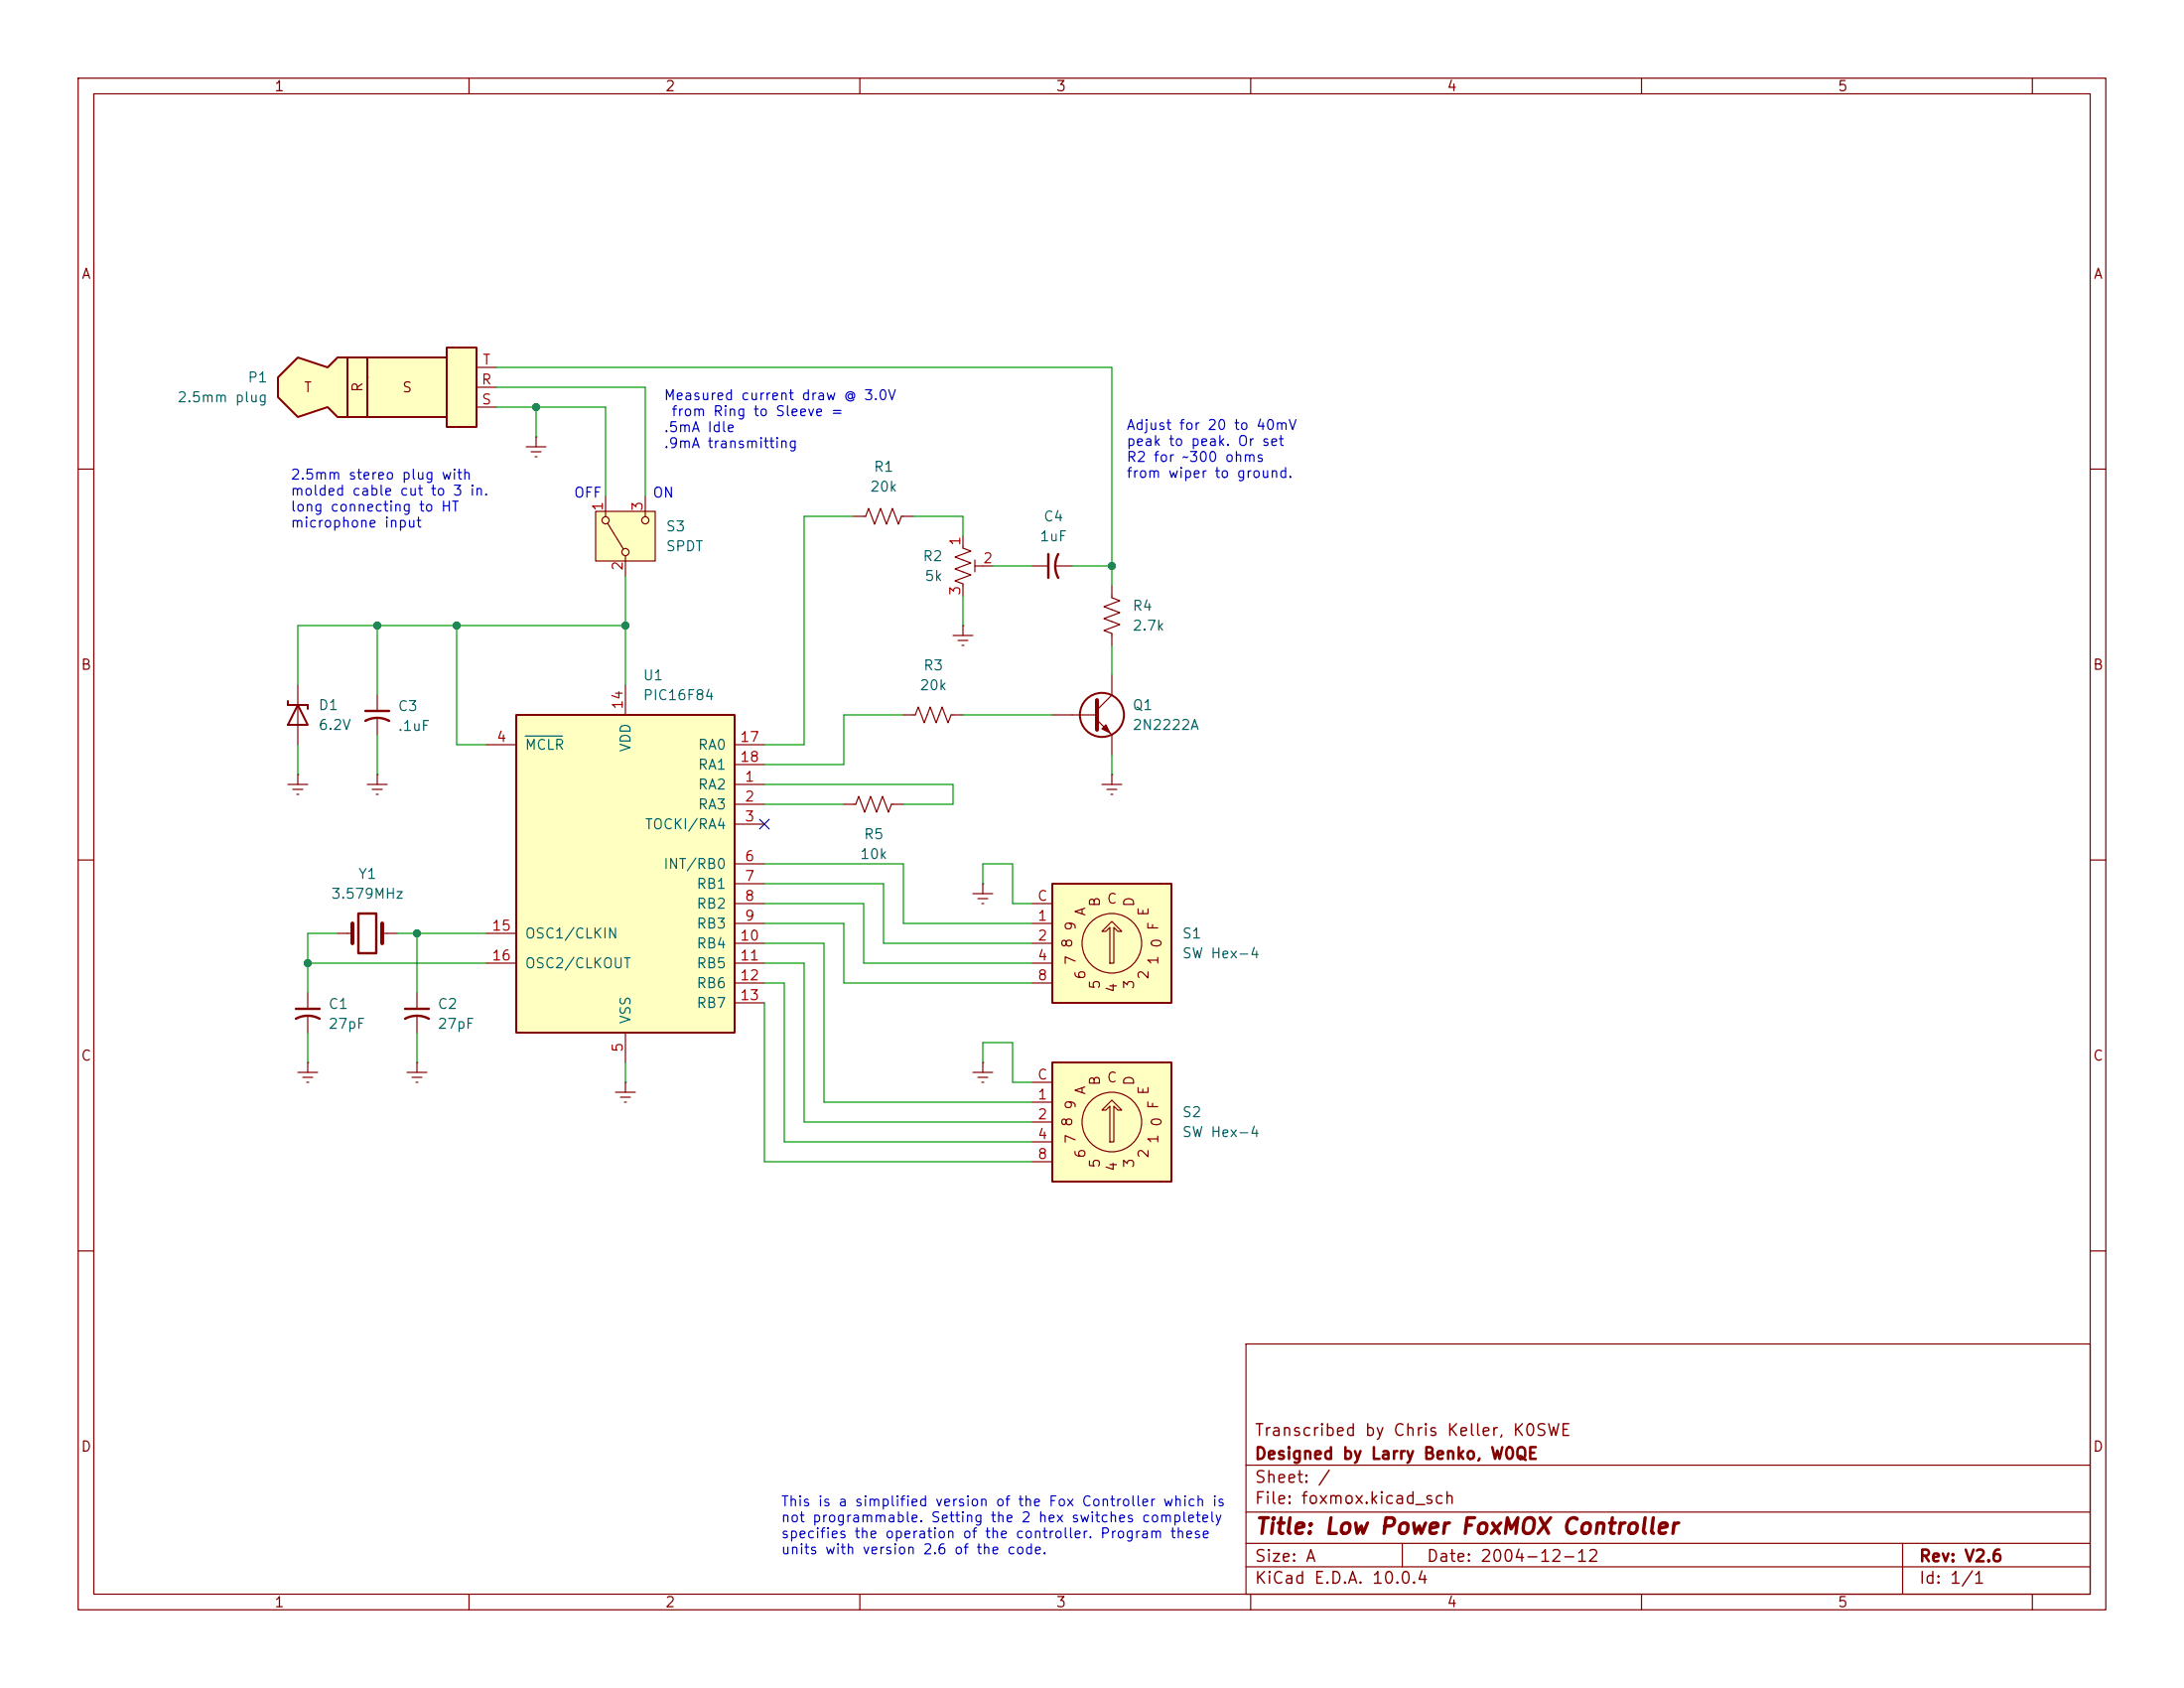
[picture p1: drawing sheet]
<svg xmlns="http://www.w3.org/2000/svg" width="279mm" height="216mm" viewBox="0 0 279 216" stroke-linecap="round" stroke-linejoin="round" font-family="sans-serif">
<g fill="none" stroke="#840000" stroke-width=".15">
<path d="M10 10h259.4v195.9h-259.4zM12 12h255.4v191.9h-255.4zM60 10v2M110 10v2M160 10v2M210 10v2M260 10v2M67.3 57.2h2.5M67.9 57.8h1.3M68.5 58.4h.2M68.6 55.9h.1M68.6 55.9v1.3"/>
<path d="M10 60h2M142.2 74.9v1.6l1.1 .3-2.1 .8 2.1 .8-2.1 .7 2.1 .8-2.1 .7 1 .4v1.6M267.4 60h2M38.1 99.1h.1M38.1 87.6v7.7M38.1 99.1v1.2M48.3 99.1h.1M48.3 88.9v2M48.3 91.9v2.1M48.3 99.1v1.2M115.6 91.4h1.5l.4-1 .7 2.1 .8-2.1 .8 2.1 .7-2.1 .8 2.1 .4-1.1h1.5M121.9 81.3h2.6"/>
<path d="M122.6 81.9h1.2M123.1 82.6h.2M123.2 80h.1M123.2 80v1.3M134.6 91.4h5.7M140.3 92.1l1.9 1.9v2.5M142.2 99.1h.1M142.2 86.4v2.5l-1.9 1.9M142.2 99.1v1.2M10 110h2M36.8 100.3h2.6M37.5 101h1.2"/>
<path d="M38 101.6h.2M43.2 119.4h1.9M47 100.3h2.5M47.6 101h1.3M48.1 101.6h.3M48.9 119.4h1.9M107.9 102.9h1.6l.4-1 .7 2 .8-2 .7 2 .8-2 .8 2 .3-1h1.6M124.5 114.3h2.5M125.1 114.9h1.3M125.6 115.6h.3M125.7 113h.1M125.7 113v1.3"/>
<path d="M141 100.3h2.5M141.6 101h1.3M142.1 101.6h.3M267.4 110h2M124.5 137.2h2.5M125.1 137.8h1.3M125.6 138.4h.3M125.7 135.9h.1M125.7 135.9v1.3M10 160h2M159.4 171.9h108v32h-108zM267.4 160h2"/>
<path d="M159.4 197.4h108M159.4 193.4h108M159.4 187.4h108M179.4 197.4v3M243.4 197.4v6.5M60 203.9v2M110 203.9v2M159.4 200.4h108M160 203.9v2M210 203.9v2M260 203.9v2"/>
</g>
<path d="M140.3 89.5v3.8M45.1 118.1v2.6M48.9 118.1v2.6" fill="none" stroke="#840000" stroke-width=".51"/>
<path d="M46.7 92.2a3.2 3.2 0 0 1 3.1 0M46.7 90.9h3.1M45.8 116.8h2.3v5.1h-2.3z" fill="none" stroke="#840000" stroke-width=".3"/>
<g fill="none" stroke="#840000" stroke-width=".25">
<path d="M36.8 89.7v.5h2.6M36.8 90.2h2.6v.5M38.1 90.2l1.3 2.5h-2.6z"/>
<circle cx="141" cy="91.4" r="2.82"/>
</g>
<path d="M141 93.2l.5-.5 .5 1z" fill="#840000" stroke="#840000" stroke-width=".15"/>
<g fill="#ffffc2">
<path d="M44.4 45.7h12.7v7.6h-12.7z"/>
<path d="M35.6 48.3l2.5-2.6 3.8 1.3 1.3-1.3h1.2v7.6h-1.2l-1.3-1.2-3.8 1.2-2.5-2.5z"/>
<path d="M57.1 44.5h3.9v10.1h-3.9z"/>
</g>
<path d="M35.6 48.3l2.5-2.6 3.8 1.3 1.3-1.3h1.2v7.6h-1.2l-1.3-1.2-3.8 1.2-2.5-2.5zM44.4 45.7h2.6v7.6h-2.6zM44.4 45.7h12.7v7.6h-12.7zM57.1 44.5h3.9v10.1h-3.9z" fill="none" stroke="#840000" stroke-width=".25"/>
<path d="M47 48.3h.1M61 49.5h2.5M61 52.1h2.5M61 47h2.5" fill="none" stroke="#840000" stroke-width=".15"/>
<path d="M76.2 65.4h7.6v6.4h-7.6z" fill="#ffffc2"/>
<g fill="none" stroke="#840000" stroke-width=".15">
<path d="M76.2 65.4h7.6v6.4h-7.6zM77.5 63.5v2.5M77.7 66.9l2.1 3.3M80 71.1v2.6M82.5 63.5v2.5"/>
<circle cx="77.5" cy="66.5" r=".46"/>
<circle cx="80" cy="70.6" r=".46"/>
<circle cx="82.5" cy="66.5" r=".46"/>
</g>
<path d="M134.6 113h15.3v15.3h-15.3z" fill="#ffffc2"/>
<g fill="none" stroke="#840000" stroke-width=".15">
<path d="M132.1 118.1h2.5M132.1 115.6h2.5M142.2 117.9l1.3 1.2h-.5l-.5-.5v4.6h-.5v-4.6l-.5 .5h-.5zM132.1 120.7h2.5M132.1 123.2h2.5M132.1 125.7h2.5"/>
<circle cx="142.2" cy="120.6" r="3.8"/>
</g>
<path d="M134.6 113h15.3v15.3h-15.3z" fill="none" stroke="#840000" stroke-width=".25"/>
<path d="M134.6 135.9h15.3v15.2h-15.3z" fill="#ffffc2"/>
<g fill="none" stroke="#840000" stroke-width=".15">
<path d="M53.3 127v2M53.3 130v2.1M132.1 138.4h2.5M132.1 141h2.5M132.1 143.5h2.5M132.1 146.1h2.5M132.1 148.6h2.5M141 142l1.2-1.3 1.3 1.3h-.5l-.5-.5v4.6h-.5v-4.6l-.5 .5z"/>
<circle cx="142.2" cy="143.5" r="3.8"/>
</g>
<path d="M134.6 135.9h15.3v15.2h-15.3z" fill="none" stroke="#840000" stroke-width=".25"/>
<path d="M51.8 130.3a3.2 3.2 0 0 1 3.1 0M51.8 129h3.1" fill="none" stroke="#840000" stroke-width=".3"/>
<path d="M66 91.4h28v40.7h-28z" fill="#ffffc2"/>
<path d="M66 91.4h28v40.7h-28z" fill="none" stroke="#840000" stroke-width=".25"/>
<g fill="none" stroke="#840000" stroke-width=".15">
<path d="M109.2 66h1.5l.4-1 .8 2.1 .7-2.1 .8 2.1 .8-2.1 .7 2.1 .4-1.1h1.5M123.2 68.6v1.5l1 .4-2 .7 2 .8-2 .8 2 .7-2 .8 1 .4v1.5M124.7 72.4h2.3M124.7 71.6v1.6M132.1 72.4h2M135.1 72.4h2.1M62.2 95.3h3.8M80 87.6v3.8M94 95.3h3.8M94 97.8h3.8M62.2 119.4h3.8M94 100.3h3.8"/>
<path d="M94 102.9h3.8M94 105.4h3.8M94 110.5h3.8M94 113h3.8M94 115.6h3.8M94 118.1h3.8M38.1 137.2h2.5M38.7 137.8h1.3M39.2 138.4h.3M39.4 135.9h.1M39.4 127v2M39.4 130v2.1"/>
<path d="M39.4 135.9v1.3M52.1 137.2h2.5M52.7 137.8h1.3M53.2 138.4h.3M53.3 135.9h.1M53.3 135.9v1.3M62.2 123.2h3.8M78.7 139.7h2.6M80 138.4h.1M80 132.1v3.8M80 138.4v1.3M94 120.7h3.8"/>
<path d="M94 123.2h3.8M94 125.7h3.8M94 128.3h3.8M79.4 140.3h1.2M79.9 141h.2"/>
</g>
<path d="M67.2 94.1h4.7" fill="none" stroke="#006464" stroke-width=".15"/>
<path d="M134.1 70.9v3M135.4 70.9a3.2 3.2 0 0 0 0 3M37.8 130.3a3.2 3.2 0 0 1 3.1 0M37.8 129h3.1" fill="none" stroke="#840000" stroke-width=".3"/>
<g fill="none" stroke="#009600" stroke-width=".15">
<path d="M63.5 52.1h14v11.4M63.5 49.5h19v14M63.5 47h78.7v27.9M68.6 52.1v3.8M80 73.7v13.9M109.2 66h-6.3v29.3h-5.1M116.8 66h6.4v2.6M123.2 76.2v3.8M127 72.4h5.1M137.2 72.4h5M38.1 95.3v3.8M48.3 80v8.9"/>
<path d="M48.3 94v5.1M58.4 80v15.3h3.8M80 80h-41.9v7.6M115.6 91.4h-7.7v6.4h-10.1M123.2 91.4h11.4M142.2 82.6v3.8M142.2 96.5v2.6M43.2 119.4h-3.8v7.6M50.8 119.4h11.4M53.3 119.4v7.6M97.8 113h15.2v7.7h19.1M97.8 115.6h12.7v7.6h21.6"/>
<path d="M97.8 118.1h10.1v7.6h24.2M97.8 110.5h17.8v7.6h16.5M97.8 100.3h24.1v2.6h-6.3M97.8 102.9h10.1M125.7 113v-2.5h3.8v5.1h2.6M39.4 132.1v3.8M39.4 123.2h22.8M53.3 132.1v3.8M80 135.9v2.5M97.8 120.7h7.6v20.3h26.7M97.8 123.2h5.1v20.3h29.2M97.8 125.7h2.5v20.4h31.8"/>
<path d="M97.8 128.3v20.3h34.3M125.7 135.9v-2.5h3.8v5h2.6"/>
</g>
<path d="M97.2 104.8l1.2 1.2M98.4 104.8l-1.2 1.2" fill="none" stroke="#000084" stroke-width=".15"/>
<g fill="#009600" stroke="#009600" stroke-width=".13">
<circle cx="142.2" cy="72.4" r=".46"/>
<circle cx="68.6" cy="52.1" r=".46"/>
<circle cx="80" cy="80" r=".46"/>
<circle cx="48.3" cy="80" r=".46"/>
<circle cx="58.4" cy="80" r=".46"/>
<circle cx="53.3" cy="119.4" r=".46"/>
<circle cx="39.4" cy="123.2" r=".46"/>
</g>
<text font-size="2" fill="#840000" x="160.4" y="196.7">Title: Low Power FoxMOX Controller</text>
<g font-size="1.5" fill="#840000">
<text x="160.4" y="184">Transcribed by Chris Keller, K0SWE</text>
<text x="160.4" y="190">Sheet: /</text>
<text x="160.4" y="187">Designed by Larry Benko, W0QE</text>
<text x="160.4" y="192.7">File: foxmox.kicad_sch</text>
<text x="160.4" y="202.9">KiCad E.D.A. 10.0.4</text>
<text x="160.4" y="200.1">Size: A</text>
<text x="182.4" y="200.1">Date: 2004-12-12</text>
<text x="245.4" y="200.1">Rev: V2.6</text>
<text x="245.4" y="202.9">Id: 1/1</text>
</g>
<g font-size="1.3" fill="#840000">
<text x="35" y="12">1</text>
<text x="85" y="12">2</text>
<text x="135" y="12">3</text>
<text x="185" y="12">4</text>
<text x="235" y="12">5</text>
<text x="10.3" y="36">A</text>
<text x="267.7" y="36">A</text>
<text x="38.8" y="50.5">T</text>
<text x="46.7" y="50.3" transform="rotate(-90 46.7 50.3)">R</text>
<text x="51.4" y="50.5">S</text>
<text x="10.3" y="86">B</text>
<text x="267.7" y="86">B</text>
<text x="137.9" y="119.2" transform="rotate(-90 137.9 119.2)">9</text>
<text x="139.2" y="117.3" transform="rotate(-90 139.2 117.3)">A</text>
<text x="141" y="116.1" transform="rotate(-90 141 116.1)">B</text>
<text x="141.5" y="115.9">C</text>
<text x="145.4" y="116.1" transform="rotate(-90 145.4 116.1)">D</text>
<text x="147.3" y="117.3" transform="rotate(-90 147.3 117.3)">E</text>
<text x="148.5" y="119.1" transform="rotate(-90 148.5 119.1)">F</text>
<text x="137.5" y="121.4" transform="rotate(-90 137.5 121.4)">8</text>
<text x="137.9" y="123.5" transform="rotate(-90 137.9 123.5)">7</text>
<text x="139.2" y="125.4" transform="rotate(-90 139.2 125.4)">6</text>
<text x="147.3" y="125.4" transform="rotate(-90 147.3 125.4)">2</text>
<text x="148.5" y="123.5" transform="rotate(-90 148.5 123.5)">1</text>
<text x="148.9" y="121.4" transform="rotate(-90 148.9 121.4)">0</text>
<text x="141" y="126.6" transform="rotate(-90 141 126.6)">5</text>
<text x="143.2" y="127.1" transform="rotate(-90 143.2 127.1)">4</text>
<text x="145.4" y="126.6" transform="rotate(-90 145.4 126.6)">3</text>
<text x="10.3" y="136">C</text>
<text x="267.7" y="136">C</text>
<text x="137.9" y="142" transform="rotate(-90 137.9 142)">9</text>
<text x="139.2" y="140.1" transform="rotate(-90 139.2 140.1)">A</text>
<text x="141" y="139" transform="rotate(-90 141 139)">B</text>
<text x="141.5" y="138.8">C</text>
<text x="145.4" y="139" transform="rotate(-90 145.4 139)">D</text>
<text x="147.3" y="140.1" transform="rotate(-90 147.3 140.1)">E</text>
<text x="148.5" y="142" transform="rotate(-90 148.5 142)">F</text>
<text x="137.5" y="144.2" transform="rotate(-90 137.5 144.2)">8</text>
<text x="137.9" y="146.4" transform="rotate(-90 137.9 146.4)">7</text>
<text x="139.2" y="148.3" transform="rotate(-90 139.2 148.3)">6</text>
<text x="141" y="149.5" transform="rotate(-90 141 149.5)">5</text>
<text x="143.2" y="149.9" transform="rotate(-90 143.2 149.9)">4</text>
<text x="145.4" y="149.5" transform="rotate(-90 145.4 149.5)">3</text>
<text x="147.3" y="148.3" transform="rotate(-90 147.3 148.3)">2</text>
<text x="148.5" y="146.4" transform="rotate(-90 148.5 146.4)">1</text>
<text x="148.9" y="144.2" transform="rotate(-90 148.9 144.2)">0</text>
<text x="10.3" y="186">D</text>
<text x="267.7" y="186">D</text>
<text x="35" y="205.9">1</text>
<text x="85" y="205.9">2</text>
<text x="135" y="205.9">3</text>
<text x="185" y="205.9">4</text>
<text x="235" y="205.9">5</text>
</g>
<g font-size="1.3" fill="#a90000">
<text x="61.6" y="47">T</text>
<text x="61.5" y="49.5">R</text>
<text x="61.5" y="52">S</text>
<text x="77.4" y="65.5" transform="rotate(-90 77.4 65.5)">1</text>
<text x="82.5" y="65.5" transform="rotate(-90 82.5 65.5)">3</text>
<text x="123.2" y="69.9" transform="rotate(-90 123.2 69.9)">1</text>
<text x="80" y="73.1" transform="rotate(-90 80 73.1)">2</text>
<text x="123.2" y="76.3" transform="rotate(-90 123.2 76.3)">3</text>
<text x="125.7" y="72.4">2</text>
<text x="63.4" y="95.2">4</text>
<text x="80" y="90.8" transform="rotate(-90 80 90.8)">14</text>
<text x="94.6" y="95.2">17</text>
<text x="94.6" y="97.8">18</text>
<text x="95.2" y="100.3">1</text>
<text x="95.2" y="102.8">2</text>
<text x="95.2" y="105.4">3</text>
<text x="95.2" y="110.5">6</text>
<text x="95.2" y="113">7</text>
<text x="62.8" y="119.4">15</text>
<text x="95.2" y="115.5">8</text>
<text x="95.2" y="118.1">9</text>
<text x="132.6" y="115.5">C</text>
<text x="132.6" y="118.1">1</text>
<text x="62.8" y="123.2">16</text>
<text x="94.6" y="120.6">10</text>
<text x="94.6" y="123.2">11</text>
<text x="94.6" y="125.7">12</text>
<text x="132.6" y="120.6">2</text>
<text x="132.6" y="123.2">4</text>
<text x="132.6" y="125.7">8</text>
<text x="94.6" y="128.2">13</text>
<text x="80" y="134.7" transform="rotate(-90 80 134.7)">5</text>
<text x="132.6" y="138.4">C</text>
<text x="132.6" y="140.9">1</text>
<text x="132.6" y="143.5">2</text>
<text x="132.6" y="146">4</text>
<text x="132.6" y="148.6">8</text>
</g>
<g font-size="1.3" fill="#006464">
<text x="22.6" y="51.8">2.5mm plug</text>
<text x="31.6" y="49.2">P1</text>
<text x="111.2" y="63.2">20k</text>
<text x="111.7" y="60.7">R1</text>
<text x="85.1" y="70.8">SPDT</text>
<text x="85.1" y="68.3">S3</text>
<text x="132.9" y="69.6">1uF</text>
<text x="133.4" y="67">C4</text>
<text x="118" y="72.1">R2</text>
<text x="118.2" y="74.6">5k</text>
<text x="144.8" y="78.4">R4</text>
<text x="144.8" y="81">2.7k</text>
<text x="82.2" y="87.3">U1</text>
<text x="82.2" y="89.9">PIC16F84</text>
<text x="117.6" y="88.6">20k</text>
<text x="118" y="86.1">R3</text>
<text x="40.6" y="91.1">D1</text>
<text x="40.6" y="93.7">6.2V</text>
<text x="50.8" y="91.3">C3</text>
<text x="50.8" y="93.8">.1uF</text>
<text x="144.8" y="91.1">Q1</text>
<text x="144.8" y="93.7">2N2222A</text>
<text x="67.1" y="96.2">MCLR</text>
<text x="81" y="96.3" transform="rotate(-90 81 96.3)">VDD</text>
<text x="89.2" y="101.3">RA2</text>
<text x="89.2" y="96.2">RA0</text>
<text x="89.2" y="98.8">RA1</text>
<text x="82.4" y="106.4">TOCKI/RA4</text>
<text x="89.2" y="103.8">RA3</text>
<text x="110.4" y="107.7">R5</text>
<text x="45.7" y="112.7">Y1</text>
<text x="84.8" y="111.5">INT/RB0</text>
<text x="109.9" y="110.2">10k</text>
<text x="42.3" y="115.3">3.579MHz</text>
<text x="89" y="114">RB1</text>
<text x="89" y="116.5">RB2</text>
<text x="89" y="119.1">RB3</text>
<text x="67.1" y="120.4">OSC1/CLKIN</text>
<text x="67.1" y="124.2">OSC2/CLKOUT</text>
<text x="89" y="121.6">RB4</text>
<text x="89" y="124.2">RB5</text>
<text x="151.1" y="120.4">S1</text>
<text x="151.1" y="122.9">SW Hex-4</text>
<text x="41.9" y="129.4">C1</text>
<text x="41.9" y="131.9">27pF</text>
<text x="55.9" y="129.4">C2</text>
<text x="55.9" y="131.9">27pF</text>
<text x="81" y="131.1" transform="rotate(-90 81 131.1)">VSS</text>
<text x="89" y="126.7">RB6</text>
<text x="89" y="129.2">RB7</text>
<text x="151.1" y="143.2">S2</text>
<text x="151.1" y="145.8">SW Hex-4</text>
</g>
<g font-size="1.3" fill="#0000c2">
<text x="84.8" y="51.5">Measured current draw @ 3.0V</text>
<text x="85.8" y="53.5">from Ring to Sleeve =</text>
<text x="84.8" y="55.6">.5mA Idle</text>
<text x="84.8" y="57.6">.9mA transmitting</text>
<text x="144" y="55.3">Adjust for 20 to 40mV</text>
<text x="144" y="57.4">peak to peak. Or set</text>
<text x="144" y="59.4">R2 for ~300 ohms</text>
<text x="37.1" y="61.7">2.5mm stereo plug with</text>
<text x="37.1" y="63.7">molded cable cut to 3 in.</text>
<text x="37.1" y="65.8">long connecting to HT</text>
<text x="73.3" y="64">OFF</text>
<text x="83.4" y="64">ON</text>
<text x="144" y="61.4">from wiper to ground.</text>
<text x="37.1" y="67.8">microphone input</text>
<text x="99.8" y="193">This is a simplified version of the Fox Controller which is</text>
<text x="99.8" y="195">not programmable. Setting the 2 hex switches completely</text>
<text x="99.8" y="197.1">specifies the operation of the controller. Program these</text>
<text x="99.8" y="199.1">units with version 2.6 of the code.</text>
</g>
</svg>
